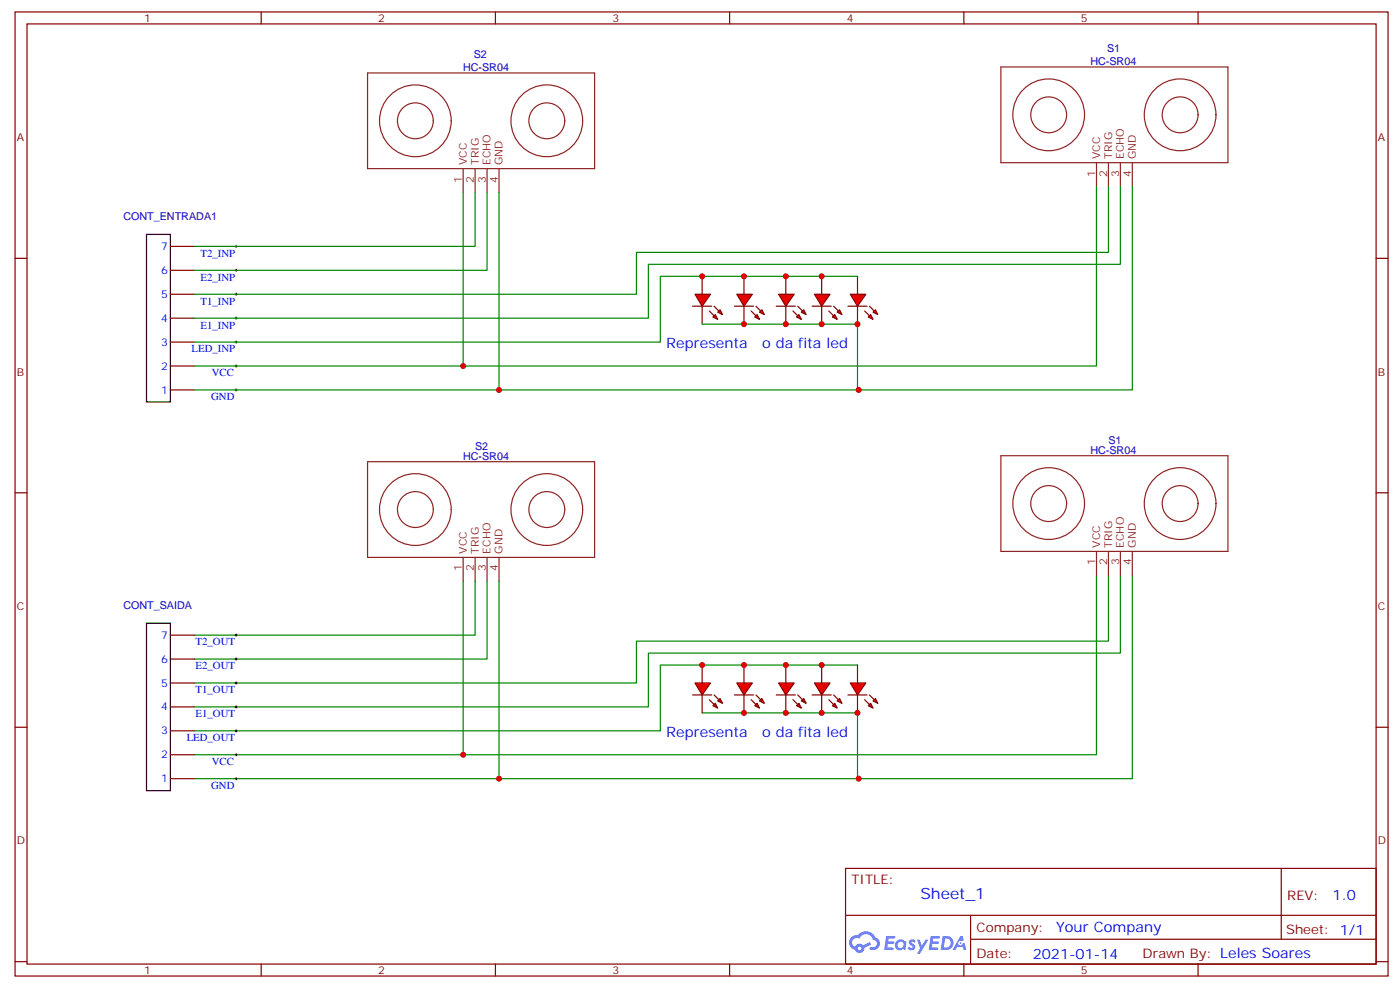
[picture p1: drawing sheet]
<svg xmlns="http://www.w3.org/2000/svg" width="413mm" height="291mm" viewBox="0 0 413 291" stroke-linecap="round" stroke-linejoin="round" font-family="sans-serif">
<g fill="none" stroke="#870000" stroke-width=".35">
<path d="M4.4 3.5h405.4v284.4h-405.4zM8 7.1h398.3v277.2h-398.3zM77.1 3.5v3.6M146.3 3.5v3.6M215.4 3.5v3.6M284.6 3.5v3.6M353.7 3.5v3.6M4.4 76.2h3.6M406.3 76.2h3.5M4.4 145.3h3.6M406.3 145.3h3.5M4.4 214.5h3.6"/>
<path d="M406.3 214.5h3.5M249.6 256.1h156.7v28.2h-156.7zM378.3 256.1v20.9M249.7 270h156.4M286.5 277h119.6M286.5 270v14.1M4.4 283.6h3.6M77.1 284.3v3.6M146.3 284.3v3.6M215.4 284.3v3.6M284.6 284.3v3.6M353.7 284.3v3.6"/>
<path d="M406.3 283.6h3.5"/>
</g>
<g fill="#5487ff">
<path d="M268.6 277.3a1.22 1.22 0 0 1 1.7 .3l-.3 .5a.47 .47 0 0 0-.4-.4 .47 .47 0 0 0-.5 .2l.2 .3a1.14 1.14 0 0 1 .7 1.7 1.14 1.14 0 0 1-1.9 0l-.2-.2 .5-.5 .7 .4a.29 .29 0 0 0 .4-.3 .29 .29 0 0 0-.3-.3 1.04 1.04 0 0 1-.6-1.7z"/>
<path d="M261.6 276h2.4l.3 .2-.1 .5-1.9 .1-.1 .8h1.5l.4 .4-.4 .4h-1.6l-.2 1.1h1.8l.2 .3-.2 .3-2.7 .1z"/>
<path d="M274.8 276h2.3l.3 .2-.1 .5-1.8 .1-.1 .8h1.5l.3 .4-.4 .4h-1.5l-.2 1.1h1.7l.2 .3-.2 .3-2.6 .1z"/>
<path d="M283.5 276.1h.7l.3 1.2-.6 .3a.69 .69 0 0 0-1 .3 .69 .69 0 0 0 .5 1 .69 .69 0 0 0 .8-.7l.5-.2 .6 2.2h-.8l-.2-.9h-1.7l-.5 .9h-.9z"/>
<path d="M270.7 277.1h.8l.6 1.8 1.1-1.8h.9l-2.5 4.2h-.9l.9-1.5z"/>
<path d="M278.3 276.1l-.6 4.1h1.4a2.11 2.11 0 0 0 2.4-2.1 2.11 2.11 0 0 0-2.5-2zM279 276.8a1.39 1.39 0 0 1 1.7 1.4 1.39 1.39 0 0 1-1.8 1.3h-.3z"/>
<path d="M264.6 277.7a1.54 1.54 0 0 0-.1 2.1 1.54 1.54 0 0 0 2.2 .2l.6 .2 .3-2.3-.2-.2-.4-.1a1.49 1.49 0 0 0-2.4 .1zM264.9 278.7a.95 .95 0 0 1 1.9 0 .95 .95 0 0 1-1.9 0z"/>
<path d="M251.3 276.4a2.18 2.18 0 0 0 1.1 3.7 1.44 1.44 0 0 0 1.6 1 1.44 1.44 0 0 0 1.2-1.5l2-1-.4-.8-2 1a1.47 1.47 0 0 0-2.4 .4 1.39 1.39 0 0 1-.7-1.9 1.39 1.39 0 0 1 2-.5 2.12 2.12 0 0 1 2.2-1.3 2.12 2.12 0 0 1 1.9 1.7 1.14 1.14 0 0 1 1.1 1.4 1.14 1.14 0 0 1-1.7 .8 .43 .43 0 0 0-.5 .3 .43 .43 0 0 0 .4 .5 1.98 1.98 0 0 0 2.5-1.2 1.98 1.98 0 0 0-1.2-2.5 3.1 3.1 0 0 0-5.3-.7l-.8 .1zM253.2 279.7a.55 .55 0 0 1 1.1 0 .55 .55 0 0 1-1.1 0z"/>
<circle cx="283.5" cy="278.1" r=".26"/>
</g>
<path d="M43.3 69.1h7v49.4h-7z" fill="none" stroke="#000" stroke-width=".35"/>
<path d="M50.3 79.7h7.1M50.3 72.7h7.1M50.3 93.8h7.1M50.3 86.8h7.1M50.3 115h7.1M50.3 108h7.1M50.3 100.9h7.1" fill="none" stroke="#870000" stroke-width=".35"/>
<g fill="none" stroke="#000" stroke-width=".3">
<path d="M69.4 79.7h.7M69.4 72.7h.7M69.7 72.3v.7M69.7 79.4v.7M69.4 93.8h.7M69.4 86.8h.7M69.7 86.4v.7M69.7 93.5v.7M69.4 115h.7M69.4 108h.7M69.4 100.9h.7M69.7 100.5v.7"/>
<path d="M69.7 107.6v.7M69.7 114.7v.7"/>
</g>
<g fill="none" stroke="#8c2424" stroke-width=".35">
<path d="M295.5 19.8h67v28.2h-67zM108.5 21.5h67v28.2h-67zM136.7 49.7v7.1M140.3 49.7v7.1M143.8 49.7v7.1M147.3 49.7v7.1M323.7 48v7M327.2 48v7M330.8 48v7M334.3 48v7"/>
<circle cx="122.6" cy="35.6" r="10.6"/>
<circle cx="122.6" cy="35.6" r="5.3"/>
<circle cx="161.4" cy="35.6" r="10.6"/>
<circle cx="161.4" cy="35.6" r="5.3"/>
<circle cx="309.6" cy="33.9" r="10.6"/>
<circle cx="309.6" cy="33.9" r="5.3"/>
<circle cx="348.4" cy="33.9" r="10.6"/>
<circle cx="348.4" cy="33.9" r="5.3"/>
</g>
<g fill="#f00" stroke="#870000" stroke-width=".35">
<path d="M205.2 86.8h4.6l-2.5 3.5z"/>
<path d="M204.5 90.3h5.6z"/>
</g>
<g fill="#870000" stroke="#870000" stroke-width=".35">
<path d="M210.8 90.3l1.4 1.4z"/>
<path d="M209.4 91.7l1.4 1.4z"/>
</g>
<g fill="#f00" stroke="#870000" stroke-width=".35">
<path d="M211.9 92.1l.7-.7 .7 1.4z"/>
<path d="M210.5 93.5l.7-.7 .7 1.4z"/>
</g>
<path d="M207.3 81.5v5.3M207.3 90.3v5.3" fill="none" stroke="#870000" stroke-width=".35"/>
<path d="M136.7 56.8v51.2M323.7 55v53h-266.3M334.3 55v60h-276.9M207.3 95.6h45.9v19.4h.3" fill="none" stroke="#008700" stroke-width=".35"/>
<g fill="#f00" stroke="#870000" stroke-width=".35">
<path d="M217.5 86.8h4.6l-2.5 3.5z"/>
<path d="M216.8 90.3h5.7z"/>
</g>
<g fill="#870000" stroke="#870000" stroke-width=".35">
<path d="M223.2 90.3l1.4 1.4z"/>
<path d="M221.8 91.7l1.4 1.4z"/>
</g>
<g fill="#f00" stroke="#870000" stroke-width=".35">
<path d="M224.2 92.1l.7-.7 .7 1.4z"/>
<path d="M222.8 93.5l.7-.7 .7 1.4z"/>
</g>
<path d="M219.6 81.5v5.3M219.6 90.3v5.3" fill="none" stroke="#870000" stroke-width=".35"/>
<g fill="#f00" stroke="#870000" stroke-width=".35">
<path d="M229.9 86.8h4.6l-2.5 3.5z"/>
<path d="M229.2 90.3h5.6z"/>
</g>
<g fill="#870000" stroke="#870000" stroke-width=".35">
<path d="M235.5 90.3l1.4 1.4z"/>
<path d="M234.1 91.7l1.4 1.4z"/>
</g>
<g fill="#f00" stroke="#870000" stroke-width=".35">
<path d="M236.6 92.1l.7-.7 .7 1.4z"/>
<path d="M235.9 92.8l.7 1.4-1.4-.7z"/>
</g>
<path d="M232 81.5v5.3M232 90.3v5.3" fill="none" stroke="#870000" stroke-width=".35"/>
<g fill="#f00" stroke="#870000" stroke-width=".35">
<path d="M240.5 86.8h4.5l-2.4 3.5z"/>
<path d="M239.7 90.3h5.7z"/>
</g>
<g fill="#870000" stroke="#870000" stroke-width=".35">
<path d="M246.1 90.3l1.4 1.4z"/>
<path d="M244.7 91.7l1.4 1.4z"/>
</g>
<g fill="#f00" stroke="#870000" stroke-width=".35">
<path d="M247.2 92.1l.7-.7 .7 1.4z"/>
<path d="M245.7 93.5l.8-.7 .7 1.4z"/>
</g>
<path d="M242.6 81.5v5.3M242.6 90.3v5.3" fill="none" stroke="#870000" stroke-width=".35"/>
<g fill="#f00" stroke="#870000" stroke-width=".35">
<path d="M251 86.8h4.6l-2.4 3.5z"/>
<path d="M250.3 90.3h5.7z"/>
</g>
<g fill="#870000" stroke="#870000" stroke-width=".35">
<path d="M256.7 90.3l1.4 1.4z"/>
<path d="M255.3 91.7l1.4 1.4z"/>
</g>
<g fill="#f00" stroke="#870000" stroke-width=".35">
<path d="M257.7 92.1l.7-.7 .8 1.4z"/>
<path d="M256.3 93.5l.7-.7 .7 1.4z"/>
</g>
<path d="M253.2 81.5v5.3M253.2 90.3v5.3" fill="none" stroke="#870000" stroke-width=".35"/>
<path d="M140.3 56.8v15.9h-82.9M143.8 56.8v22.9h-86.4M147.3 56.8v58.2M327.2 55v19.4h-139.3v12.4h-130.5M330.8 55v23h-139.4v15.8h-134M253.2 81.5h-58.3v19.4h-137.5M140.3 171.5v15.8h-82.9M143.8 171.5v22.9h-86.4M147.3 171.5v58.2M327.2 169.7v19.4h-139.3v12.3h-130.5M330.8 169.7v22.9h-139.4v15.9h-134M253.2 196.1h-58.3v19.4h-137.5" fill="none" stroke="#008700" stroke-width=".35"/>
<g fill="#f00" stroke="#870000" stroke-width=".35">
<path d="M251 201.4h4.6l-2.4 3.6z"/>
<path d="M250.3 205h5.7z"/>
</g>
<g fill="#870000" stroke="#870000" stroke-width=".35">
<path d="M256.7 205l1.4 1.4z"/>
<path d="M255.3 206.4l1.4 1.4z"/>
</g>
<g fill="#f00" stroke="#870000" stroke-width=".35">
<path d="M257.7 206.7l.7-.7 .8 1.4z"/>
<path d="M256.3 208.1l.7-.7 .7 1.4z"/>
</g>
<path d="M253.2 196.1v5.3M253.2 205v5.3" fill="none" stroke="#870000" stroke-width=".35"/>
<g fill="#f00" stroke="#870000" stroke-width=".35">
<path d="M240.5 201.4h4.5l-2.4 3.6z"/>
<path d="M239.7 205h5.7z"/>
</g>
<g fill="#870000" stroke="#870000" stroke-width=".35">
<path d="M246.1 205l1.4 1.4z"/>
<path d="M244.7 206.4l1.4 1.4z"/>
</g>
<g fill="#f00" stroke="#870000" stroke-width=".35">
<path d="M247.2 206.7l.7-.7 .7 1.4z"/>
<path d="M245.7 208.1l.8-.7 .7 1.4z"/>
</g>
<path d="M242.6 196.1v5.3M242.6 205v5.3" fill="none" stroke="#870000" stroke-width=".35"/>
<g fill="#f00" stroke="#870000" stroke-width=".35">
<path d="M229.9 201.4h4.6l-2.5 3.6z"/>
<path d="M229.2 205h5.6z"/>
</g>
<g fill="#870000" stroke="#870000" stroke-width=".35">
<path d="M235.5 205l1.4 1.4z"/>
<path d="M234.1 206.4l1.4 1.4z"/>
</g>
<g fill="#f00" stroke="#870000" stroke-width=".35">
<path d="M236.6 206.7l.7-.7 .7 1.4z"/>
<path d="M235.2 208.1l.7-.7 .7 1.4z"/>
</g>
<path d="M232 196.1v5.3M232 205v5.3" fill="none" stroke="#870000" stroke-width=".35"/>
<g fill="#f00" stroke="#870000" stroke-width=".35">
<path d="M217.5 201.4h4.6l-2.5 3.6z"/>
<path d="M216.8 205h5.7z"/>
</g>
<g fill="#870000" stroke="#870000" stroke-width=".35">
<path d="M223.2 205l1.4 1.4z"/>
<path d="M221.8 206.4l1.4 1.4z"/>
</g>
<g fill="#f00" stroke="#870000" stroke-width=".35">
<path d="M224.2 206.7l.7-.7 .7 1.4z"/>
<path d="M223.5 207.4l.7 1.4-1.4-.7z"/>
</g>
<path d="M219.6 196.1v5.3M219.6 205v5.3" fill="none" stroke="#870000" stroke-width=".35"/>
<path d="M136.7 171.5v51.1M323.7 169.7v52.9h-266.3M334.3 169.7v60h-276.9M207.3 210.3h45.9v19.4h.3" fill="none" stroke="#008700" stroke-width=".35"/>
<g fill="#f00" stroke="#870000" stroke-width=".35">
<path d="M205.2 201.4h4.6l-2.5 3.6z"/>
<path d="M204.5 205h5.6z"/>
</g>
<g fill="#870000" stroke="#870000" stroke-width=".35">
<path d="M210.8 205l1.4 1.4z"/>
<path d="M209.4 206.4l1.4 1.4z"/>
</g>
<g fill="#f00" stroke="#870000" stroke-width=".35">
<path d="M211.9 206.7l.7-.7 .7 1.4z"/>
<path d="M210.5 208.1l.7-.7 .7 1.4z"/>
</g>
<path d="M50.3 194.4h7.1M50.3 187.3h7.1M207.3 196.1v5.3M50.3 215.5h7.1M50.3 208.5h7.1M50.3 201.4h7.1M207.3 205v5.3M50.3 229.7h7.1M50.3 222.6h7.1" fill="none" stroke="#870000" stroke-width=".35"/>
<g fill="none" stroke="#8c2424" stroke-width=".35">
<path d="M108.5 136.2h67v28.2h-67zM295.5 134.4h67v28.2h-67zM136.7 164.4v7.1M140.3 164.4v7.1M143.8 164.4v7.1M147.3 164.4v7.1M323.7 162.6v7.1M327.2 162.6v7.1M330.8 162.6v7.1M334.3 162.6v7.1"/>
<circle cx="122.6" cy="150.3" r="10.6"/>
<circle cx="122.6" cy="150.3" r="5.3"/>
<circle cx="161.4" cy="150.3" r="10.6"/>
<circle cx="161.4" cy="150.3" r="5.3"/>
<circle cx="309.6" cy="148.5" r="10.6"/>
<circle cx="309.6" cy="148.5" r="5.3"/>
<circle cx="348.4" cy="148.5" r="10.6"/>
<circle cx="348.4" cy="148.5" r="5.3"/>
</g>
<g fill="none" stroke="#000" stroke-width=".3">
<path d="M69.4 187.3h.7M69.4 194.4h.7M69.7 187v.7M69.7 194v.7M69.4 201.4h.7M69.4 208.5h.7M69.4 215.5h.7M69.7 201.1v.7M69.7 208.1v.7M69.7 215.2v.7M69.4 222.6h.7M69.4 229.7h.7"/>
<path d="M69.7 222.2v.8M69.7 229.3v.7"/>
</g>
<path d="M43.3 183.8h7v49.4h-7z" fill="none" stroke="#000" stroke-width=".35"/>
<g fill="#c00">
<circle cx="136.7" cy="107.9" r=".88"/>
<circle cx="219.6" cy="95.6" r=".88"/>
<circle cx="232" cy="95.6" r=".88"/>
<circle cx="242.6" cy="95.6" r=".88"/>
<circle cx="253.2" cy="95.6" r=".88"/>
<circle cx="253.5" cy="115" r=".88"/>
<circle cx="219.6" cy="81.5" r=".88"/>
<circle cx="232" cy="81.5" r=".88"/>
<circle cx="242.6" cy="81.5" r=".88"/>
<circle cx="207.3" cy="81.5" r=".88"/>
<circle cx="147.3" cy="115" r=".88"/>
<circle cx="147.3" cy="229.7" r=".88"/>
<circle cx="207.3" cy="196.1" r=".88"/>
<circle cx="242.6" cy="196.1" r=".88"/>
<circle cx="232" cy="196.1" r=".88"/>
<circle cx="219.6" cy="196.1" r=".88"/>
<circle cx="253.5" cy="229.7" r=".88"/>
<circle cx="253.2" cy="210.3" r=".88"/>
<circle cx="242.6" cy="210.3" r=".88"/>
<circle cx="232" cy="210.3" r=".88"/>
<circle cx="219.6" cy="210.3" r=".88"/>
<circle cx="136.7" cy="222.6" r=".88"/>
</g>
<text font-size="4.6" fill="#00f" x="271.7" y="265.1">Sheet_1</text>
<g font-size="4.2" fill="#00f">
<text x="196.7" y="102.7">Representa</text>
<text x="225" y="102.7">o da fita led</text>
<text x="196.7" y="217.3">Representa</text>
<text x="225" y="217.3">o da fita led</text>
<text x="393.4" y="265.4">1.0</text>
<text x="311.8" y="274.9">Your Company</text>
<text x="304.9" y="282.7">2021-01-14</text>
</g>
<g font-size="3.9" fill="#800">
<text x="251.4" y="260.7">TITLE:</text>
<text x="380" y="265.4">REV:</text>
<text x="288.3" y="274.9">Company:</text>
<text x="379.7" y="275.5">Sheet: 1/1</text>
<text x="288.3" y="282.6">Date:</text>
<text x="337.3" y="282.7">Drawn By: Leles Soares</text>
</g>
<g font-size="3.2" fill="#800">
<text x="42.5" y="6.5">1</text>
<text x="111.7" y="6.5">2</text>
<text x="180.8" y="6.5">3</text>
<text x="250" y="6.5">4</text>
<text x="319.1" y="6.5">5</text>
<text x="5" y="41.6">A</text>
<text x="406.8" y="41.6">A</text>
<text x="5" y="110.8">B</text>
<text x="406.8" y="110.8">B</text>
<text x="5" y="179.9">C</text>
<text x="406.8" y="179.9">C</text>
<text x="5" y="249.1">D</text>
<text x="406.8" y="249.1">D</text>
<text x="42.5" y="287.3">1</text>
<text x="111.7" y="287.3">2</text>
<text x="180.8" y="287.3">3</text>
<text x="250" y="287.3">4</text>
<text x="319.1" y="287.3">5</text>
</g>
<g font-size="3.2" fill="#000080">
<text x="139.9" y="17.2">S2</text>
<text x="326.8" y="15.4">S1</text>
<text x="136.7" y="20.9">HC-SR04</text>
<text x="321.9" y="19.2">HC-SR04</text>
<text x="36.4" y="64.9">CONT_ENTRADA1</text>
<text x="327.2" y="130.9">S1</text>
<text x="136.7" y="135.6">HC-SR04</text>
<text x="140.3" y="132.6">S2</text>
<text x="321.9" y="133.8">HC-SR04</text>
<text x="36.4" y="179.5">CONT_SAIDA</text>
</g>
<g font-size="3.2" fill="#8d2323">
<text x="324.8" y="46.9" transform="rotate(-90 324.8 46.9)">VCC</text>
<text x="328.3" y="46.9" transform="rotate(-90 328.3 46.9)">TRIG</text>
<text x="331.8" y="46.9" transform="rotate(-90 331.8 46.9)">ECHO</text>
<text x="335.4" y="46.9" transform="rotate(-90 335.4 46.9)">GND</text>
<text x="136.4" y="53.9" transform="rotate(-90 136.4 53.9)">1</text>
<text x="137.8" y="48.7" transform="rotate(-90 137.8 48.7)">VCC</text>
<text x="139.9" y="53.9" transform="rotate(-90 139.9 53.9)">2</text>
<text x="141.3" y="48.7" transform="rotate(-90 141.3 48.7)">TRIG</text>
<text x="143.4" y="53.9" transform="rotate(-90 143.4 53.9)">3</text>
<text x="144.9" y="48.7" transform="rotate(-90 144.9 48.7)">ECHO</text>
<text x="147" y="53.9" transform="rotate(-90 147 53.9)">4</text>
<text x="148.4" y="48.7" transform="rotate(-90 148.4 48.7)">GND</text>
<text x="323.4" y="52.1" transform="rotate(-90 323.4 52.1)">1</text>
<text x="326.9" y="52.1" transform="rotate(-90 326.9 52.1)">2</text>
<text x="330.4" y="52.1" transform="rotate(-90 330.4 52.1)">3</text>
<text x="333.9" y="52.1" transform="rotate(-90 333.9 52.1)">4</text>
<text x="324.8" y="161.6" transform="rotate(-90 324.8 161.6)">VCC</text>
<text x="328.3" y="161.6" transform="rotate(-90 328.3 161.6)">TRIG</text>
<text x="331.8" y="161.6" transform="rotate(-90 331.8 161.6)">ECHO</text>
<text x="335.4" y="161.6" transform="rotate(-90 335.4 161.6)">GND</text>
<text x="137.8" y="163.3" transform="rotate(-90 137.8 163.3)">VCC</text>
<text x="141.3" y="163.3" transform="rotate(-90 141.3 163.3)">TRIG</text>
<text x="144.9" y="163.3" transform="rotate(-90 144.9 163.3)">ECHO</text>
<text x="148.4" y="163.3" transform="rotate(-90 148.4 163.3)">GND</text>
<text x="323.4" y="166.8" transform="rotate(-90 323.4 166.8)">1</text>
<text x="326.9" y="166.8" transform="rotate(-90 326.9 166.8)">2</text>
<text x="330.4" y="166.8" transform="rotate(-90 330.4 166.8)">3</text>
<text x="333.9" y="166.8" transform="rotate(-90 333.9 166.8)">4</text>
<text x="136.4" y="168.5" transform="rotate(-90 136.4 168.5)">1</text>
<text x="139.9" y="168.5" transform="rotate(-90 139.9 168.5)">2</text>
<text x="143.4" y="168.5" transform="rotate(-90 143.4 168.5)">3</text>
<text x="147" y="168.5" transform="rotate(-90 147 168.5)">4</text>
</g>
<g font-size="3.2" fill="#00f">
<text x="47.6" y="73.7">7</text>
<text x="59.2" y="75.7">T2_INP</text>
<text x="47.6" y="80.8">6</text>
<text x="59.2" y="82.8">E2_INP</text>
<text x="47.6" y="87.8">5</text>
<text x="59.2" y="89.8">T1_INP</text>
<text x="47.6" y="94.9">4</text>
<text x="47.6" y="102">3</text>
<text x="59.2" y="96.9">E1_INP</text>
<text x="56.5" y="104">LED_INP</text>
<text x="47.6" y="109">2</text>
<text x="62.5" y="111">VCC</text>
<text x="47.6" y="116.1">1</text>
<text x="62.3" y="118.1">GND</text>
<text x="47.6" y="188.4">7</text>
<text x="57.8" y="190.4">T2_OUT</text>
<text x="47.6" y="195.4">6</text>
<text x="57.8" y="197.4">E2_OUT</text>
<text x="47.6" y="202.5">5</text>
<text x="47.6" y="209.6">4</text>
<text x="57.8" y="204.5">T1_OUT</text>
<text x="57.8" y="211.5">E1_OUT</text>
<text x="47.6" y="216.6">3</text>
<text x="55.1" y="218.6">LED_OUT</text>
<text x="47.6" y="223.7">2</text>
<text x="62.5" y="225.7">VCC</text>
<text x="47.6" y="230.7">1</text>
<text x="62.3" y="232.7">GND</text>
</g>
</svg>
